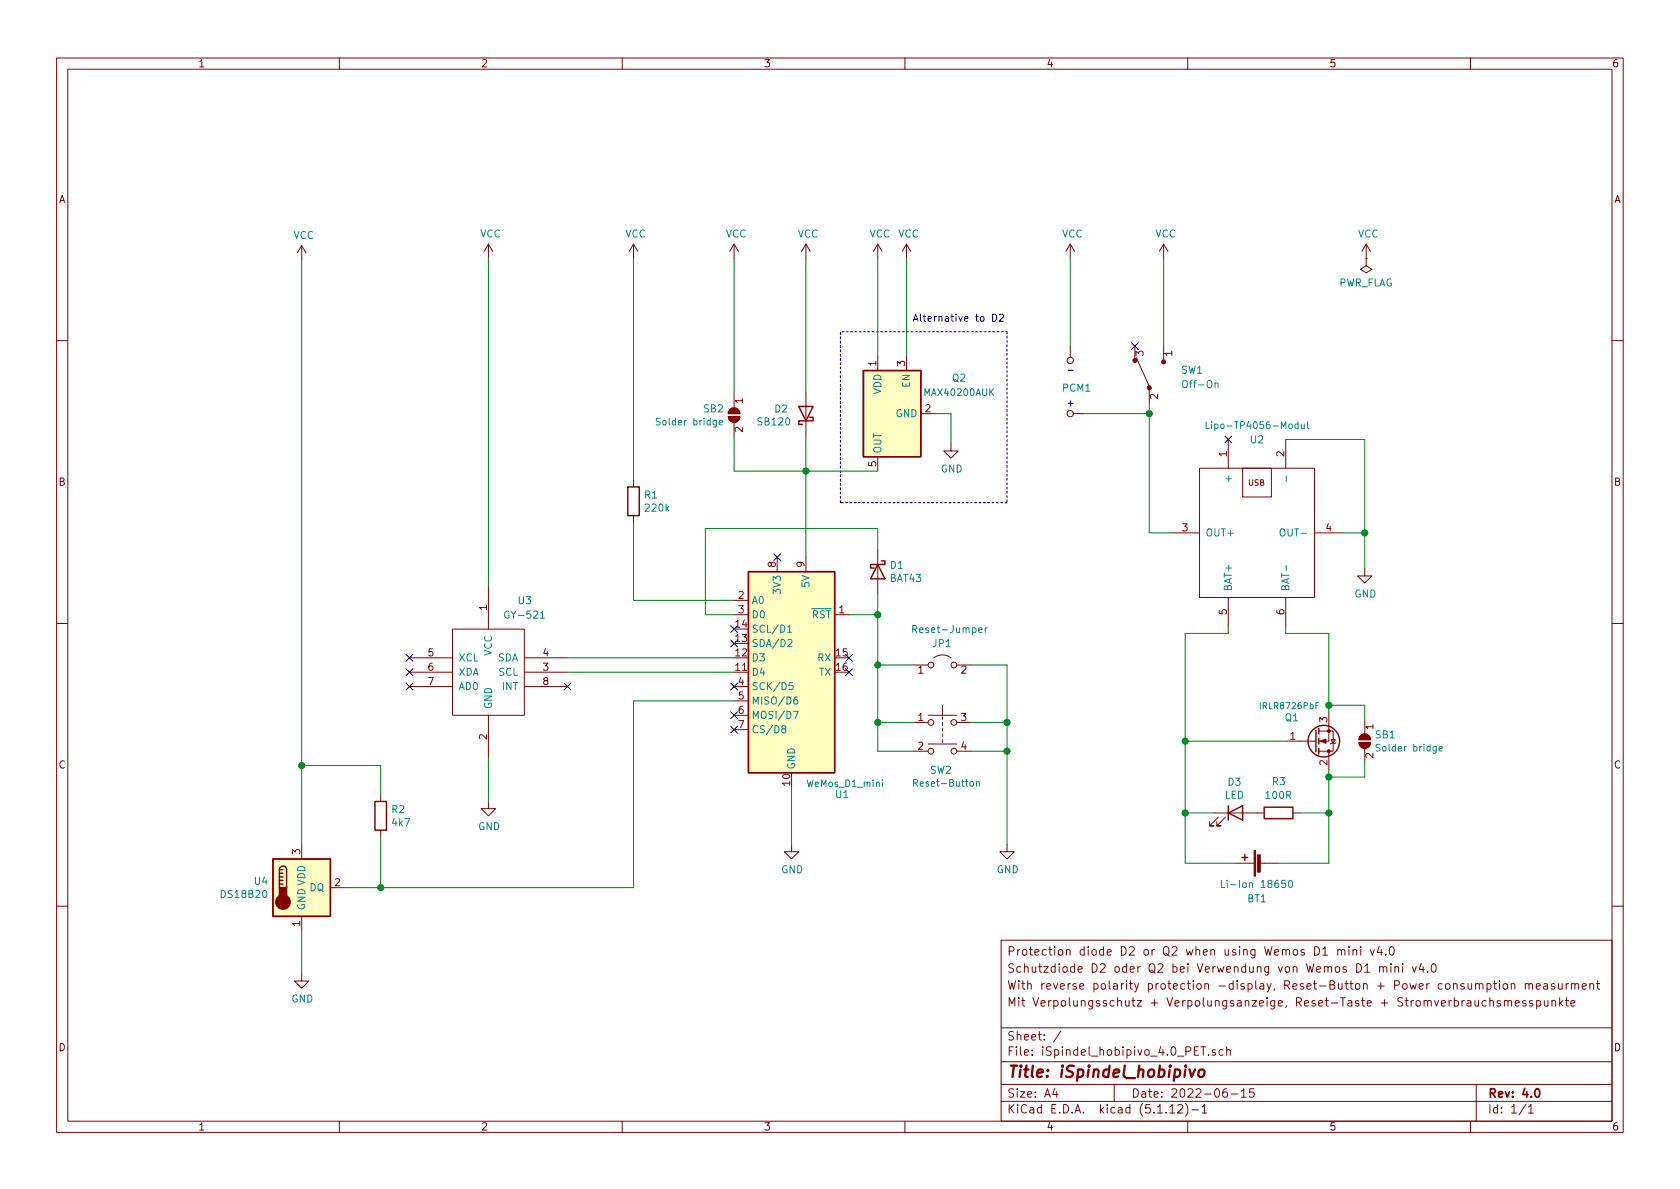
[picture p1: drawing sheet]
<svg xmlns="http://www.w3.org/2000/svg" width="297mm" height="210mm" viewBox="0 0 297 210" stroke-linecap="round" stroke-linejoin="round" font-family="sans-serif">
<g fill="none" stroke="#840000" stroke-width=".18">
<path d="M10 10.3h277v189.9h-277zM12 12.2h273v186.1h-273zM60 10.3v1.9M110 10.3v1.9M160 10.3v1.9M210 10.3v1.9M260 10.3v1.9M53.3 43.4l-.7 1.3M53.3 43.4v2.6M53.3 43.4l.8 1.3M86.4 43.2v2.5M86.4 43.2l-.8 1.2"/>
<path d="M86.4 43.2l.7 1.2M112 43.2v2.5M112 43.2l-.7 1.2M112 43.2l.8 1.2M129.8 43.2v2.5M129.8 43.2l-.8 1.2M129.8 43.2l.8 1.2M142.5 43.2v2.5M142.5 43.2l-.8 1.2M142.5 43.2l.8 1.2M155.2 43.2v2.5M155.2 43.2l-.8 1.2"/>
<path d="M155.2 43.2l.8 1.2M160.3 43.2v2.5M160.3 43.2l-.8 1.2M160.3 43.2l.7 1.2M189.2 43.2v2.5M189.2 43.2l-.7 1.2M189.2 43.2l.8 1.2M205.7 43.2v2.5M205.7 43.2l-.7 1.2M205.7 43.2l.8 1.2M241.6 45.7v1.3l1 .6-1 .7-1.1-.7 1.1-.6M241.6 45.7h.1"/>
<path d="M241.6 43.2l-.8 1.2M241.6 43.2v2.5M241.6 43.2l.7 1.2M10 60.2h2M128.8 73.7h2a1.02 1.02 0 0 1-1 1 1.02 1.02 0 0 1-1-1zM129 72.5a1.02 1.02 0 0 1 1.1-.3 1.02 1.02 0 0 1 .7 .9h-2zM129.8 69.6v2.5M129.8 74.7v2.5M142.5 69.3v7.7M155.2 63v2.5M160.3 63v2.5M162.8 73.1h2.6"/>
<path d="M168.1 78.5v1.3h1.3l-1.3 1.2-1.2-1.2h1.2M189.2 61.2v1.9M189.9 73.1h1.9M200.7 61.2v2.5M200.9 63.2l2.3 5.1M203.2 68.8v2.6M205.7 61.2v2.5M217.2 77.7v5.1M227.3 77.7v5.1M285 60.2h2M112 84.8v1.3M112 91.2v1.3"/>
<path d="M137.4 98.5v2.6M142.5 98.5v2.6M155.2 80.8v2.5M155.2 97.3v7.6M207 94.2h5.1M212.1 82.8h20.3v22.9h-20.3zM219.7 82.8h5.1v5.1h-5.1zM232.4 94.2h5.1M10 110.3h2M72.4 118.9h7.6M72.4 116.3h7.6M80 111.2h12.7v15.3h-12.7z"/>
<path d="M86.4 103.6v7.6M92.7 118.9h7.6M92.7 116.3h7.6M129.8 108.7h2.5M129.8 106.2h2.5M147.6 108.7h2.5M161.5 117.6h2.6M165.1 116.3a2.53 2.53 0 0 1 3 0M169.2 117.6h2.5M217.2 105.7v5M227.3 105.7v5M241.3 100.6v1.2h1.3l-1.3 1.3-1.3-1.3h1.3"/>
<path d="M285 110.3h2M72.4 121.4h7.6M86.4 126.5v7.6M92.7 121.4h7.6M129.8 121.4h2.5M129.8 126.5h2.5M129.8 123.9h2.5M129.8 129h2.5M161.5 127.8h2.6M161.5 132.8h2.6M164.1 131.6h5.1M164.1 126.5h5.1"/>
<path d="M166.6 124.7v1.8M166.6 126.7v.5M166.6 127.8v.5M166.6 128.8v.5M166.6 129.8v.5M166.6 130.8v.5M169.2 127.8h2.5M169.2 132.8h2.5M227.3 131.1h5.4M233.2 129.3h2.5v3.5h-2.5M234.9 126v5.1h-1.7M234.9 132.8v3.3"/>
<path d="M235.3 130.8h.8l-.4 .6zM236.2 131.3l-.1 .1h-.8l-.1 .2M240.3 131.3h2a1.02 1.02 0 0 1-1 1 1.02 1.02 0 0 1-1-1zM240.6 130a1.03 1.03 0 0 1 1.1-.1 1.03 1.03 0 0 1 .6 .9h-2v-.4zM241.3 127.2v2.6M241.3 132.3v2.6M53.3 149.3v2.6M58.4 157h2.6M67.3 140.5v1.2M67.3 146.8v1.3M86.4 141.7v1.3h1.2l-1.2 1.3-1.3-1.3h1.3M140 149.3v1.3h1.2l-1.2 1.3-1.3-1.3h1.3"/>
<path d="M178.1 149.3v1.3h1.2l-1.2 1.3-1.3-1.3h1.3M214.6 143.8h8.9M215.4 144.5l-1.5 1.5h.7h-.7v-.7M216.7 144.5l-1.6 1.5h.8h-.8v-.7M218.4 152.6h3.3M222.8 152.6h3.3M228.6 143.8h1.3M10 160.2h2M53.3 172.2v1.3h1.3l-1.3 1.2-1.2-1.2h1.2M53.3 162v2.6M177 166.3h108v32h-108zM233.9 167.8l.4-.4v1.5"/>
<path d="M233.9 168.9h.8M236.5 168h.1a.37 .37 0 0 1 .6 .1v.8M236.5 167.9v1M237.2 168.1l.2-.2 .3 .1 .1 .9M238.5 167.4v.2M238.5 167.9v1M239.2 168h.1a.37 .37 0 0 1 .6 .1v.8M239.2 167.9v1M240.6 167.4v.2M240.6 167.9v1M241.3 170.9l.4-.5v1.5M241.3 171.9h.8"/>
<path d="M242.3 167.9l.3 1 .4-1M243.9 167.3l-.4 1.1h.9M243.9 171.1l.2-.2 .4 .1 .1 .9M243.9 170.9v1M244.2 167.9v1M244.6 171.1l.2-.2 .3 .1 .1 .9M245 168.8v.1M245.8 167.6l.2-.2a.8 .8 0 0 1 .5 .8 .8 .8 0 0 1-.5 .7l-.2-.1-.2-.5zM245.9 170.4v.2M245.9 170.9v1M246.6 171.1l.1-.1a.37 .37 0 0 1 .6 .1v.8M246.6 170.9v1"/>
<path d="M248 170.4v.2M248 170.9v1M249.7 170.9l.4 1 .3-1M251.3 170.4l-.4 1h1M251.6 170.9v1M252.4 171.8v.1M253.2 170.6l.2-.2a.81 .81 0 0 1 .6 .6 .81 .81 0 0 1-.3 .9h-.1a.79 .79 0 0 1-.4-1.3zM260.8 176.9l.1 .9 .3 .1 .2-.1M260.9 174.1l.1-.1a.37 .37 0 0 1 .6 .1v.8M261.4 176.9v1M261.6 174.1l.2-.2 .3 .1 .1 .9M262.8 177l-.4-.1-.3 .3v.6l.3 .1 .4-.1"/>
<path d="M262.9 174l.4-.1 .3 .3-.1 .6h-.6M262.9 173.9v1.5M263.4 177.1l.2-.2 .4 .1 .1 .9M263.4 176.4v1.5M264.1 173.9h.5M264.3 173.4v1.3l.3 .2M265.1 173.4v.2M265.1 173.9v1M265.3 177a.37 .37 0 0 0-.6 .1l.1 .3 .5 .1 .1 .1-.3 .3-.4-.1M265.8 174.1l.3-.2 .4 .2v.7l-.2 .1-.5-.1zM266 177.1l.2-.2 .3 .1 .1 .9M266 176.9v1"/>
<path d="M266.6 177.1a.34 .34 0 0 1 .3-.2 .34 .34 0 0 1 .4 .2v.8M267.2 174.1l.1-.1a.37 .37 0 0 1 .5 .1v.8M267.2 173.9v1M267.9 177.4l.7-.1v-.3l-.5-.1-.2 .2 .1 .7h.6M269.7 174.1l.2-.2 .4 .1v.9M269.7 173.9v1M269.8 177a.37 .37 0 0 0-.6 .1l.1 .3 .5 .1v.1l-.2 .3-.4-.1M270.3 174.1a.34 .34 0 0 1 .3-.2 .34 .34 0 0 1 .4 .2v.8M271 177l-.4-.1-.2 .2 .1 .3 .5 .1v.3h-.6M271.6 174.4l.7-.1v-.3l-.5-.1-.2 .2 .1 .7h.6M271.7 177l.4-.1 .3 .3-.1 .6-.2 .1-.4-.1M271.7 176.9v1.5"/>
<path d="M273 174h.6v.9M273 176.9l.1 .9 .4 .1 .2-.1M273.6 174.3l-.5 .1-.2 .2 .2 .3 .5-.1M273.7 176.9v1M274.4 177.1l.1-.1a.37 .37 0 0 1 .6 .1v.8M274.4 176.9v1M274.8 174l-.3-.1-.2 .2v.3l.5 .1v.3h-.5M275.5 173.9v.8a.39 .39 0 0 0 .7 .1M275.8 176.4v1.5M275.9 177.4l.4 .5M276.2 173.9v1M276.3 176.9l-.5 .6"/>
<path d="M276.8 176.9h.5M276.9 173.9v1M277 176.4v1.3l.3 .2M277.3 173.9l-.3 .1-.1 .2M277.7 177.4l.8-.1-.1-.3-.4-.1-.3 .2 .1 .7h.6M277.8 174.1l.3-.2 .3 .1 .1 .9M277.8 173.9v1M278.5 174.1a.36 .36 0 0 1 .3-.2 .36 .36 0 0 1 .3 .2v.8M279.8 174.4l.7-.1-.1-.3-.4-.1-.2 .2v.7h.6M281.1 174.1l.1-.1a.37 .37 0 0 1 .6 .1v.8M281.1 173.9v1M282.2 173.9h.6"/>
<path d="M282.5 173.4v1.3l.3 .2M285 160.2h2M60 198.3v1.9M110 198.3v1.9M160 198.3v1.9M177 194.8h108M177 191.8h108M177 187.8h108M177 181.8h108M186.5 192.5l-.4 1h1M186.8 193v1M187.6 182.3l-1.3 2"/>
<path d="M197 191.8v3M206.8 195.8l.5-.5v1.5M206.8 196.8h.9M208.3 195.5l.2-.2h.3l.2 .2 .1 .3-.9 1h.9M209.6 195.1a1.71 1.71 0 0 1 0 2.3M210 198.3v1.9M210.7 196.3h1.2M212.3 185.1h.9M212.5 195.8l.5-.5v1.5M212.5 196.8h.9M212.8 185.1v1.5M213.7 186.5v.1"/>
<path d="M214.9 185.7l-.4-.1-.2 .2 .1 .2 .5 .2v.3h-.6M216.3 185.7l-.5-.1-.3 .3 .1 .6 .2 .1 .5-.1M216.9 185.7l.2-.1 .3 .1 .1 .9M216.9 185.1v1.5M216.9 192.5a.62 .62 0 0 0-.7 .7l.1 .7 .2 .1 .5-.1v-.5l-.1-.2-.4-.1-.3 .3M217.7 193.5h1.1M219.5 193l.4-.5v1.5M219.5 194h.8M221.7 192.5h-.7l-.1 .7 .2-.1 .5 .1 .2 .2-.1 .5-.2 .1-.6-.1M260 198.3v1.9M261 191.8v6.5M269.8 195.2l-1.2 2"/>
<path d="M270.3 195.8l.4-.5v1.5M270.3 196.8h.8"/>
<circle cx="189.2" cy="63.7" r=".56"/>
<circle cx="189.2" cy="73.1" r=".56"/>
<circle cx="164.6" cy="117.6" r=".51"/>
<circle cx="168.7" cy="117.6" r=".51"/>
<circle cx="164.6" cy="127.8" r=".51"/>
<circle cx="164.6" cy="132.8" r=".51"/>
<circle cx="168.7" cy="132.8" r=".51"/>
<circle cx="168.7" cy="127.8" r=".51"/>
</g>
<path d="M271.5 192.7l.2-.2a.81 .81 0 0 1 .6 .6 .81 .81 0 0 1-.3 .8l-.1 .1a.79 .79 0 0 1-.4-1.3z" fill="none" stroke="#840000" stroke-width=".3"/>
<path d="M210.3 189.1l.4 1.3 .6-1.3M212 189.3a.53 .53 0 0 1 .6-.2 .53 .53 0 0 1 .4 .4l-.1 .6a.54 .54 0 0 1-.5 .4 .54 .54 0 0 1-.5-.4z" fill="none" stroke="#840000" stroke-width=".41"/>
<g fill="#840000" stroke="#840000" stroke-width=".18">
<path d="M129 72.5a1.02 1.02 0 0 1 1.1-.3 1.02 1.02 0 0 1 .7 .9h-2z"/>
<path d="M128.8 73.7h2a1.02 1.02 0 0 1-1 1 1.02 1.02 0 0 1-1-1z"/>
<path d="M233.4 131.1l1-.4v.7z"/>
<path d="M240.6 130a1.03 1.03 0 0 1 1.1-.1 1.03 1.03 0 0 1 .6 .9h-2v-.4z"/>
<path d="M240.3 131.3h2a1.02 1.02 0 0 1-1 1 1.02 1.02 0 0 1-1-1z"/>
<path d="M221.7 150.4h.3v4.5h-.3z"/>
<path d="M222.3 151.2h.5v3h-.5z"/>
<circle cx="234.9" cy="129.3" r=".25"/>
<circle cx="234.9" cy="132.8" r=".25"/>
<circle cx="203.2" cy="68.6" r=".36"/>
<circle cx="205.7" cy="64" r=".36"/>
<circle cx="200.7" cy="63.7" r=".36"/>
</g>
<g fill="none" stroke="#008484" stroke-width=".18">
<path d="M116.7 74l-.6 .1v.3l.6 .3v.2l-.2 .3-.5-.1M127.2 74.7l.5-.1v-.2l-.4-.1-.1 .2v.6h.5M213.3 74.6v1.2h.5M214.8 67.8l.2-.1 .3 .1 .1 .7M230.1 75v.7l.3 .1 .2-.1M230.6 75v.8M231.2 74.6v1l.1 .2M226.4 93.7l.2-.2a.47 .47 0 0 1 .6 .4l-.1 .7-.2 .2-.4-.1a1 1 0 0 1-.1-1zM227.4 84.2v1M227.4 100v.9M95.6 109.3h.7M139.3 110.9l.3-.4v1.3"/>
<path d="M139.3 111.8h.7M139.3 113.2l.5-.1 .2 .3v.2l-.7 .7h.7M161.4 111.2l.7-.1v-.4l-.2-.1h-.5v1.3M174.2 111v.9M174.6 111l-.4 .2M138.5 128.9l-.2-.2v-.3l.4-.1 .3 .3-.1 .1-.5 .2-.2 .2 .1 .4 .2 .1 .3-.1 .2-.1v-.3l-.3-.2M140.2 120.7h-.7v.6l.5-.1 .2 .2v.3l-.2 .3-.5-.2M140.3 125.8h.8l-.5 1.2M140.9 123.2h-.2a.79 .79 0 0 0-.1 1.3l.4-.1v-.6l-.4-.1-.3 .3M156 137.9v.1M156 138.3v.8M161.5 138.4h.6l.1-.5-.7-.1v1.2"/>
<path d="M172.6 138.3l.2-.1 .3 .1 .1 .7M172.6 138.2v.8M244 131.7h-.6v.4l.5 .3 .1 .2-.2 .2h-.5M254.5 132.4l.5-.1v-.2l-.4-.1-.1 .2v.6h.5M216 155.7v1.2h.6M227.9 155.8l.2-.1a.69 .69 0 0 1 .4 .6 .69 .69 0 0 1-.4 .6l-.2-.2-.1-.2z"/>
</g>
<g fill="none" stroke="#840000" stroke-width=".25">
<path d="M141.2 71.9h2.6l-1.3 2.5zM143.1 73.8h.7v.6h-2.6v.7h.7M152.7 65.5h10.1v15.3h-10.1zM111 86.1h2v5.1h-2zM155.2 99.8l1.3 2.6h-2.6zM155.8 99.2h.7v.6h-2.6v.7h.7M132.3 101.1h15.3v35.5h-15.3zM232.7 129.2v3.8M233.2 128.8v1M233.2 130.6v1M233.2 132.3v1M48.3 151.9h10.1v10.1h-10.1z"/>
<path d="M49.4 153.8a.63 .63 0 0 1 .6-.6 .63 .63 0 0 1 .7 .6v3.2M49.4 156.3h.6M49.4 155.7h.6M49.4 155.1h.6M49.4 154.4h.6M49.4 153.8v3.2M49.4 153.8h.6M66.3 141.7h2v5.1h-2zM217.2 143.8l2.5-1.3v2.5zM217.2 142.5v2.5M219.6 151.6h1M220.1 151.1v1"/>
<path d="M223.5 142.7h5.1v2.1h-5.1z"/>
<circle cx="234.1" cy="131.1" r="2.79"/>
</g>
<g fill="#ffffc2" stroke="#ffffc2" stroke-width=".18">
<path d="M152.7 65.5h10.1v15.3h-10.1z"/>
<path d="M132.3 101.1h15.3v35.5h-15.3z"/>
<path d="M48.3 151.9h10.1v10.1h-10.1z"/>
</g>
<g fill="#840000" stroke="#840000" stroke-width=".25">
<path d="M49.4 157h1.3v1.9h-1.3z"/>
<circle cx="50" cy="159.5" r="1.27"/>
</g>
<path d="M148.8 58.7h29.3M178.1 58.7v30.2M148.6 88.9v-30.2M178.1 88.9h-29.5" fill="none" stroke="#0000c2" stroke-width=".18" stroke-dasharray=".4 .4"/>
<g fill="none" stroke="#008400" stroke-width=".18">
<path d="M53.3 46v103.3M86.4 45.7v57.9M112 45.7v39.1M129.8 45.7v23.9M142.5 45.7v23.6M155.2 45.7v17.3M160.3 45.7v17.3M189.2 45.7v15.5M205.7 45.7v15.5M129.8 77.2v6.1h25.4M142.5 77v21.5M165.4 73.1h2.7v5.4"/>
<path d="M191.8 73.1h11.4M203.2 71.4v22.8h3.8M227.3 77.7h14v22.9M112 92.5v13.7h17.8M155.2 97.3v-3.8h-30.5v15.2h5.1M237.5 94.2h3.8M100.3 116.3h29.5M100.3 118.9h29.5M150.1 108.7h5.1M155.2 104.9v27.9h6.3M155.2 117.6h6.3M171.7 117.6h6.4v31.7"/>
<path d="M217.2 110.7v1.3h-7.7v40.6h8.9M227.3 110.7v1.3h7.6v14M53.3 135.4h14v5.1M86.4 134.1v7.6M129.8 123.9h-17.8v33.1h-51M140 139.2v10.1M155.2 127.8h6.3M171.7 127.8h6.4M171.7 132.8h6.4M209.5 131.1h17.8M234.9 136.1v16.5h-8.8M234.9 124.7h6.4v2.5"/>
<path d="M241.3 134.9v2.5h-6.4M67.3 148.1v8.9M209.5 143.8h5.1M229.9 143.8h5M53.3 164.6v7.6"/>
</g>
<path d="M175.5 55.5a.64 .64 0 0 1 .7 .7 .64 .64 0 0 1-.7 .6zM176.7 55.7l.5-.2 .2 .4-.7 .9h.7M188.8 65.5h1" fill="none" stroke="#0000c2" stroke-width=".18"/>
<g fill="#008400" stroke="#008400" stroke-width=".25">
<circle cx="235" cy="124.7" r=".51"/>
<circle cx="235" cy="137.4" r=".51"/>
<circle cx="53.3" cy="135.4" r=".51"/>
<circle cx="155.2" cy="108.7" r=".51"/>
<circle cx="209.6" cy="131.1" r=".51"/>
<circle cx="155.2" cy="117.6" r=".51"/>
<circle cx="178.1" cy="127.8" r=".51"/>
<circle cx="241.3" cy="94.2" r=".51"/>
<circle cx="178.1" cy="132.8" r=".51"/>
<circle cx="235" cy="143.8" r=".51"/>
<circle cx="155.2" cy="127.8" r=".51"/>
<circle cx="209.6" cy="143.8" r=".51"/>
<circle cx="142.5" cy="83.3" r=".51"/>
<circle cx="67.3" cy="157" r=".51"/>
<circle cx="203.2" cy="73.1" r=".51"/>
</g>
<g fill="none" stroke="#000084" stroke-width=".18">
<path d="M200.1 60.6l1.2 1.2M201.3 60.6l-1.2 1.2M216.6 77.1l1.2 1.2M217.8 77.1l-1.2 1.2M136.8 97.9l1.2 1.3M138 97.9l-1.2 1.3M71.8 118.3l1.2 1.2M71.8 115.7l1.2 1.2M73 118.3l-1.2 1.2M73 115.7l-1.2 1.2M129.2 110.6l1.2 1.3M129.2 113.2l1.2 1.2"/>
<path d="M130.4 110.6l-1.2 1.3M130.4 113.2l-1.2 1.2M149.5 115.7l1.2 1.2M149.5 118.3l1.2 1.2M150.7 115.7l-1.2 1.2M150.7 118.3l-1.2 1.2M71.8 120.8l1.2 1.2M73 120.8l-1.2 1.2M99.7 120.8l1.2 1.2M100.9 120.8l-1.2 1.2M129.2 120.8l1.2 1.2M129.2 125.9l1.2 1.2"/>
<path d="M129.2 128.4l1.2 1.2M130.4 120.8l-1.2 1.2M130.4 125.9l-1.2 1.2M130.4 128.4l-1.2 1.2"/>
</g>
<text font-size="2.8" fill="#840000" x="178" y="190.5">Title: iSpindel_hobipivo</text>
<g font-size="2.1" fill="#840000">
<text x="178" y="172">Schutzdiode D2 oder Q2 bei Verwendung von Wemos D1 mini v4.0</text>
<text x="178" y="169">Protection diode D2 or Q2 when using Wemos D1 mini v4.0</text>
<text x="178" y="178">Mit Verpolungsschutz + Verpolungsanzeige, Reset-Taste + Stromverbrauchsmesspunkte</text>
<text x="178" y="175">With reverse polarity protection -display, Reset-Button + Power consumption measurment</text>
<text x="178" y="184">Sheet: /</text>
<text x="178" y="186.7">File: iSpindel_hobipivo_4.0_PET.sch</text>
<text x="178" y="196.9">KiCad E.D.A. kicad (5.1.12)-1</text>
<text x="178" y="194.1">Size: A4</text>
<text x="200" y="194.1">Date: 2022-06-15</text>
<text x="263" y="194.1">Rev: 4.0</text>
<text x="263" y="196.9">Id: 1/1</text>
</g>
<g font-size="1.8" fill="#840000">
<text x="35" y="11.9">1</text>
<text x="85" y="11.9">2</text>
<text x="135" y="11.9">3</text>
<text x="185" y="11.9">4</text>
<text x="235" y="11.9">5</text>
<text x="285" y="11.9">6</text>
<text x="10.4" y="35.9">A</text>
<text x="285.4" y="35.9">A</text>
<text x="154.9" y="64.7" transform="rotate(-90 154.9 64.7)">1</text>
<text x="160" y="64.7" transform="rotate(-90 160 64.7)">3</text>
<text x="202.2" y="63" transform="rotate(-90 202.2 63)">3</text>
<text x="207.3" y="63" transform="rotate(-90 207.3 63)">1</text>
<text x="131.3" y="71.3" transform="rotate(-90 131.3 71.3)">1</text>
<text x="204.7" y="70.6" transform="rotate(-90 204.7 70.6)">2</text>
<text x="131.3" y="76.4" transform="rotate(-90 131.3 76.4)">2</text>
<text x="163.6" y="72.9">2</text>
<text x="154.9" y="82.5" transform="rotate(-90 154.9 82.5)">5</text>
<text x="216.9" y="80.7" transform="rotate(-90 216.9 80.7)">1</text>
<text x="227.1" y="80.7" transform="rotate(-90 227.1 80.7)">2</text>
<text x="10.4" y="85.9">B</text>
<text x="285.4" y="85.9">B</text>
<text x="209.1" y="94">3</text>
<text x="234.5" y="94">4</text>
<text x="137.2" y="100.3" transform="rotate(-90 137.2 100.3)">8</text>
<text x="142.2" y="100.3" transform="rotate(-90 142.2 100.3)">9</text>
<text x="86.1" y="107.9" transform="rotate(-90 86.1 107.9)">1</text>
<text x="130.6" y="105.9">2</text>
<text x="130.1" y="113.5">13</text>
<text x="130.1" y="111">14</text>
<text x="130.6" y="108.5">3</text>
<text x="148.4" y="108.5">1</text>
<text x="216.9" y="108.7" transform="rotate(-90 216.9 108.7)">5</text>
<text x="227.1" y="108.7" transform="rotate(-90 227.1 108.7)">6</text>
<text x="75.7" y="116.1">5</text>
<text x="75.7" y="118.6">6</text>
<text x="96" y="118.6">3</text>
<text x="96" y="116.1">4</text>
<text x="130.1" y="118.6">11</text>
<text x="130.1" y="116.1">12</text>
<text x="147.9" y="116.1">15</text>
<text x="147.9" y="118.6">16</text>
<text x="162.3" y="119.1">1</text>
<text x="170" y="119.1">2</text>
<text x="75.7" y="121.2">7</text>
<text x="96" y="121.2">8</text>
<text x="130.6" y="121.2">4</text>
<text x="130.6" y="123.7">5</text>
<text x="86.1" y="130.8" transform="rotate(-90 86.1 130.8)">2</text>
<text x="130.6" y="126.2">6</text>
<text x="130.6" y="128.8">7</text>
<text x="162.3" y="127.5">1</text>
<text x="170" y="127.5">3</text>
<text x="228.1" y="130.8">1</text>
<text x="234.7" y="127.7" transform="rotate(-90 234.7 127.7)">3</text>
<text x="242.8" y="129" transform="rotate(-90 242.8 129)">1</text>
<text x="10.4" y="135.9">C</text>
<text x="162.3" y="132.6">2</text>
<text x="170" y="132.6">4</text>
<text x="234.7" y="135.4" transform="rotate(-90 234.7 135.4)">2</text>
<text x="242.8" y="134.1" transform="rotate(-90 242.8 134.1)">2</text>
<text x="285.4" y="135.9">C</text>
<text x="139.7" y="138.9" transform="rotate(-90 139.7 138.9)">10</text>
<text x="53.1" y="151.1" transform="rotate(-90 53.1 151.1)">3</text>
<text x="59.2" y="156.7">2</text>
<text x="53.1" y="163.8" transform="rotate(-90 53.1 163.8)">1</text>
<text x="10.4" y="185.9">D</text>
<text x="285.4" y="185.9">D</text>
<text x="35" y="199.9">1</text>
<text x="85" y="199.9">2</text>
<text x="135" y="199.9">3</text>
<text x="185" y="199.9">4</text>
<text x="235" y="199.9">5</text>
<text x="285" y="199.9">6</text>
</g>
<g font-size="1.8" fill="#008484">
<text x="51.9" y="42.3">VCC</text>
<text x="84.9" y="42">VCC</text>
<text x="110.5" y="42">VCC</text>
<text x="128.3" y="42">VCC</text>
<text x="141" y="42">VCC</text>
<text x="153.7" y="42">VCC</text>
<text x="158.8" y="42">VCC</text>
<text x="187.8" y="42">VCC</text>
<text x="204.3" y="42">VCC</text>
<text x="240.1" y="42">VCC</text>
<text x="236.6" y="50.7">PWR_FLAG</text>
<text x="155.8" y="69.8" transform="rotate(-90 155.8 69.8)">VDD</text>
<text x="160.9" y="68.5" transform="rotate(-90 160.9 68.5)">EN</text>
<text x="168.4" y="67.5">Q2</text>
<text x="187.9" y="69.3">PCM1</text>
<text x="208.9" y="66.1">SW1</text>
<text x="209.5" y="68.6">Off-On</text>
<text x="124.4" y="72.9">SB2</text>
<text x="134.1" y="75.2">SB120</text>
<text x="137" y="72.9">D2</text>
<text x="158.4" y="73.8">GND</text>
<text x="155.8" y="80.3" transform="rotate(-90 155.8 80.3)">OUT</text>
<text x="166.3" y="83.6">GND</text>
<text x="221.1" y="78.4">U2</text>
<text x="114" y="88.2">R1</text>
<text x="217.8" y="84.9" transform="rotate(-90 217.8 84.9)">+</text>
<text x="114.2" y="90.5">220k</text>
<text x="213.1" y="94.9">OUT+</text>
<text x="227.1" y="94.9">OUT-</text>
<text x="157.4" y="100.6">D1</text>
<text x="91.7" y="106.9">U3</text>
<text x="132.8" y="106.8">A0</text>
<text x="138" y="104.7" transform="rotate(-90 138 104.7)">3V3</text>
<text x="143.1" y="103.8" transform="rotate(-90 143.1 103.8)">5V</text>
<text x="157.4" y="102.9">BAT43</text>
<text x="217.8" y="104.6" transform="rotate(-90 217.8 104.6)">BAT+</text>
<text x="228" y="104.6" transform="rotate(-90 228 104.6)">BAT-</text>
<text x="239.5" y="105.7">GND</text>
<text x="89.7" y="109.4">GY-521</text>
<text x="132.8" y="111.9">SCL/D1</text>
<text x="132.8" y="109.3">D0</text>
<text x="143.5" y="109.3">RST</text>
<text x="162" y="111.9">Reset-Jumper</text>
<text x="81" y="117">XCL</text>
<text x="81" y="119.5">XDA</text>
<text x="87" y="116" transform="rotate(-90 87 116)">VCC</text>
<text x="88" y="117">SDA</text>
<text x="88.2" y="119.5">SCL</text>
<text x="132.8" y="119.5">D4</text>
<text x="132.8" y="117">D3</text>
<text x="132.8" y="114.4">SDA/D2</text>
<text x="144.6" y="117">RX</text>
<text x="144.8" y="119.5">TX</text>
<text x="165" y="114.4">JP1</text>
<text x="81" y="122">AD0</text>
<text x="87" y="125.5" transform="rotate(-90 87 125.5)">GND</text>
<text x="88.8" y="122">INT</text>
<text x="132.8" y="122">SCK/D5</text>
<text x="132.8" y="124.6">MISO/D6</text>
<text x="132.8" y="127.1">MOSI/D7</text>
<text x="132.8" y="129.7">CS/D8</text>
<text x="227.3" y="127.6">Q1</text>
<text x="243.2" y="130.6">SB1</text>
<text x="140.6" y="136.1" transform="rotate(-90 140.6 136.1)">GND</text>
<text x="164.5" y="136.8">SW2</text>
<text x="69.3" y="143.8">R2</text>
<text x="147.8" y="141.1">U1</text>
<text x="216.5" y="141.2">LED</text>
<text x="217.1" y="138.9">D3</text>
<text x="223.9" y="141.3">100R</text>
<text x="225" y="138.9">R3</text>
<text x="69.4" y="146.1">4k7</text>
<text x="84.5" y="146.8">GND</text>
<text x="138.1" y="154.4">GND</text>
<text x="176.2" y="154.4">GND</text>
<text x="39.3" y="158.8">DS18B20</text>
<text x="45" y="156.5">U4</text>
<text x="54" y="161" transform="rotate(-90 54 161)">GND VDD</text>
<text x="54.8" y="157.6">DQ</text>
<text x="217.1" y="157">Li-Ion 18650</text>
<text x="220.6" y="159.6">BT1</text>
<text x="51.5" y="177.3">GND</text>
</g>
<g font-size="1.8" fill="#0000c2">
<text x="161.3" y="56.9">Alternative to D2</text>
<text x="188.5" y="71.9">+</text>
</g>
<g font-size="1.7" fill="#008484">
<text x="163.7" y="70">MAX40200AUK</text>
<text x="116.5" y="75.2">Solder bridge</text>
<text x="214.6" y="75.8">Lipo-TP4056-Modul</text>
<text x="243.8" y="132.9">Solder bridge</text>
<text x="142.8" y="139.2">WeMos_D1_mini</text>
<text x="162.2" y="139.1">Reset-Button</text>
</g>
<text font-size="1.5" fill="#008484" x="223.1" y="125.4">IRLR8726PbF</text>
<text font-size="1.4" fill="#840000" x="220.7" y="85.9">USB</text>
</svg>
